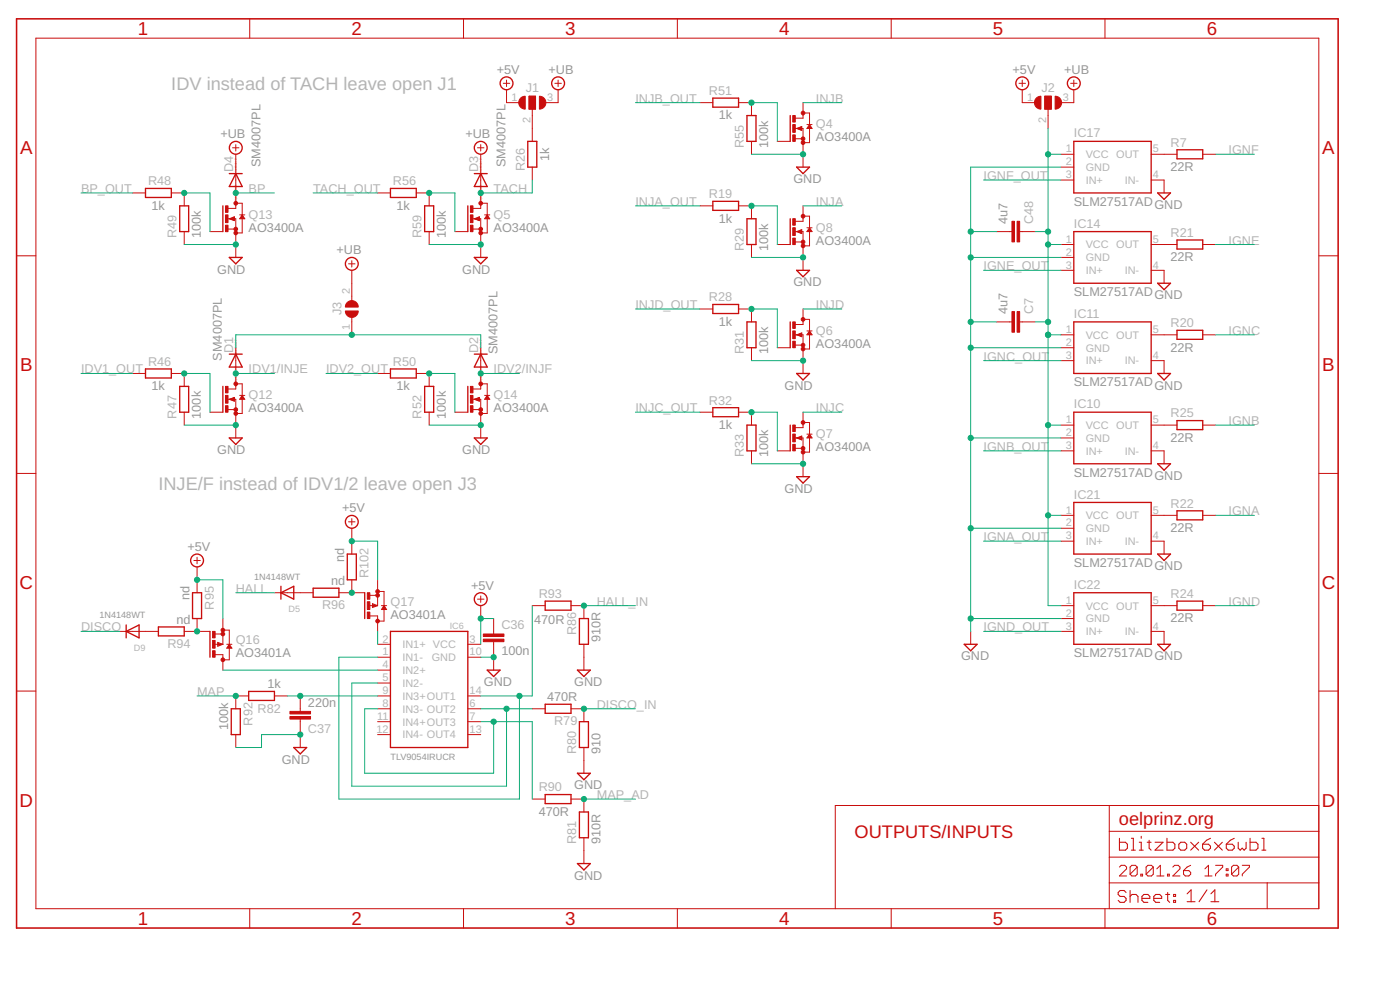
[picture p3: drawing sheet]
<svg xmlns="http://www.w3.org/2000/svg" width="420mm" height="297mm" viewBox="0 0 420 297" stroke-linecap="round" stroke-linejoin="round" font-family="sans-serif">
<g fill="#c90d0c" stroke="#c90d0c" stroke-width=".3">
<path d="M316.7 28.9a1.94 1.94 0 0 1 1.9 1.9 1.94 1.94 0 0 1-1.9 1.9z" fill-rule="evenodd"/>
<path d="M310.9 29.6l.6-.5 .9-.2v3.8a1.94 1.94 0 0 1-1.8-1.1 1.94 1.94 0 0 1 .3-2z" fill-rule="evenodd"/>
<path d="M161.9 28.9a1.94 1.94 0 0 1 1.9 1.9 1.94 1.94 0 0 1-1.9 1.9z" fill-rule="evenodd"/>
<path d="M156.1 29.6l.6-.5 .9-.2v3.8a1.94 1.94 0 0 1-1.7-1.1 1.94 1.94 0 0 1 .2-2z" fill-rule="evenodd"/>
<path d="M104.1 90.9a1.93 1.93 0 0 1 2.1-.6 1.93 1.93 0 0 1 1.3 1.8h-3.8z" fill-rule="evenodd"/>
<path d="M103.7 93.3h3.8a1.93 1.93 0 0 1-1.9 1.9 1.93 1.93 0 0 1-1.9-1.9z" fill-rule="evenodd"/>
<circle cx="241" cy="42.8" r=".55"/>
<circle cx="241" cy="41.6" r=".55"/>
<circle cx="241" cy="33.9" r=".55"/>
<circle cx="144.3" cy="69.9" r=".55"/>
<circle cx="144.3" cy="68.7" r=".55"/>
<circle cx="144.3" cy="61" r=".55"/>
<circle cx="241" cy="104.7" r=".55"/>
<circle cx="241" cy="103.5" r=".55"/>
<circle cx="241" cy="95.8" r=".55"/>
<circle cx="241" cy="135.7" r=".55"/>
<circle cx="241" cy="134.5" r=".55"/>
<circle cx="241" cy="126.8" r=".55"/>
<circle cx="70.8" cy="124.1" r=".55"/>
<circle cx="70.8" cy="122.9" r=".55"/>
<circle cx="70.8" cy="115.2" r=".55"/>
<circle cx="70.8" cy="69.9" r=".55"/>
<circle cx="70.8" cy="68.7" r=".55"/>
<circle cx="70.8" cy="61" r=".55"/>
<circle cx="144.3" cy="124.1" r=".55"/>
<circle cx="144.3" cy="122.9" r=".55"/>
<circle cx="144.3" cy="115.2" r=".55"/>
<circle cx="66.9" cy="189.1" r=".55"/>
<circle cx="66.9" cy="190.2" r=".55"/>
<circle cx="66.9" cy="198" r=".55"/>
<circle cx="113.3" cy="177.5" r=".55"/>
<circle cx="113.3" cy="178.6" r=".55"/>
<circle cx="113.3" cy="186.4" r=".55"/>
<circle cx="241" cy="73.8" r=".55"/>
<circle cx="241" cy="72.6" r=".55"/>
<circle cx="241" cy="64.9" r=".55"/>
</g>
<g fill="none" stroke="#c90d0c" stroke-width=".3">
<path d="M10.8 11.5h385v261.1h-385zM75 5.7v5.8M139.1 5.7v5.8M203.3 5.7v5.8M267.5 5.7v5.8M331.6 5.7v5.8M151 25h2M152 26.9v3.9h3.9M152 24v2M158.8 28.9h1.9v3.8h-1.9zM159.7 32.7v9.7M166.5 25h2"/>
<path d="M167.5 26.9v3.9h-3.9M167.5 24v2M210.1 30.8h3.8M221.7 30.8h3.8v3.9M238.7 38.5h2.3v11.6M239.1 38.5l1.5-.5v1.1zM241 30.8v4.7h-2.3M241 33.9h2v8.9h-2M242.2 37.4h1.5M243 37.4l.7 1.1h-1.5zM305.8 25h2M306.8 26.9v3.9h3.9"/>
<path d="M306.8 24v2M313.6 28.9h1.9v3.8h-1.9zM314.5 32.7v5.8M321.3 25h1.9M322.3 26.9v3.9h-3.9M322.3 24v2M39.8 57.9h3.9M51.4 57.9h3.9v3.9M69.8 44.3h1.9M70.8 46.3v16.2h-2.4M70.8 43.4v1.9M113.3 57.9h3.9"/>
<path d="M124.9 57.9h3.9v3.9M143.3 44.3h1.9M144.3 43.4v1.9M144.3 46.3v16.2h-2.4M159.7 50.1v3.9M225.5 42.4v3.9M233.3 42.4h3.9M238.7 41.6h2.3M318.4 46.3h3.9M318.4 54h3.9M318.4 50.1h3.9M345.5 54h3.9v3.9"/>
<path d="M345.5 46.3h7.7M361 46.3h3.8M5 76.8h5.8M55.3 69.5v3.9M63 69.5h3.9M68.4 65.6h2.4v11.6M68.4 68.7h2.4M68.8 65.6l1.6-.6v1.2zM70.8 61h1.9v8.9h-1.9M71.9 64.5h1.6M72.7 64.5l.8 1.1h-1.6zM104.6 79.2h2"/>
<path d="M105.6 78.2v1.9M128.8 69.5v3.9M136.5 69.5h3.9M141.9 65.6h2.4v11.6M141.9 68.7h2.4M142.3 65.6l1.6-.6v1.2zM144.3 61h1.9v8.9h-1.9M145.4 64.5h1.6M146.2 64.5l.8 1.1h-1.6zM210.1 61.8h3.8M221.7 61.8h3.8v3.8M225.5 73.4v3.8"/>
<path d="M233.3 73.4h3.9M238.7 69.5h2.3v11.6M238.7 72.6h2.3M239.1 69.5l1.5-.6v1.2zM241 61.8v4.6h-2.3M241 64.9h2v8.9h-2M242.2 68.3h1.5M243 68.3l.7 1.2h-1.5zM299 69.5h4.7M306 69.5h4.7M318.4 73.4h3.9M318.4 77.2h3.9"/>
<path d="M345.5 73.4h7.7M361 73.4h3.8M395.8 76.8h5.8M105.6 81.1v9.1M105.6 95.2v5.3M210.1 92.7h3.8M221.7 92.7h3.8v3.9M241 92.7v4.7h-2.3M241 95.8h2v8.9h-2M242.2 99.3h1.5M243 99.3l.7 1.2h-1.5zM299 96.6h4.7"/>
<path d="M306 96.6h4.7M318.4 81.1h3.9M345.5 81.1h3.9v3.9M39.8 112.1h3.9M51.4 112.1h3.9v3.8M68.4 119.8h2.4v11.6M68.8 119.8l1.6-.6v1.2zM70.8 104.3v12.4h-2.4M70.8 115.2h1.9v8.9h-1.9M71.9 118.6h1.6M72.7 118.6l.8 1.2h-1.6zM113.3 112.1h3.9"/>
<path d="M124.9 112.1h3.9v3.8M141.9 119.8h2.4v11.6M142.3 119.8l1.6-.6v1.2zM144.3 104.3v12.4h-2.4M144.3 115.2h1.9v8.9h-1.9M145.4 118.6h1.6M146.2 118.6l.8 1.2h-1.6zM225.5 104.3v3.9M233.3 104.3h3.9M238.7 100.5h2.3v11.6M238.7 103.5h2.3M239.1 100.5l1.5-.6v1.1z"/>
<path d="M318.4 100.5h3.9M318.4 104.3h3.9M318.4 108.2h3.9M345.5 108.2h3.9v3.9M345.5 100.5h7.7M361 100.5h3.8M55.3 123.7v3.9M63 123.7h3.9M68.4 122.9h2.4M128.8 123.7v3.9M136.5 123.7h3.9M141.9 122.9h2.4"/>
<path d="M210.1 123.7h3.8M221.7 123.7h3.8v3.9M225.5 135.3v3.8M233.3 135.3h3.9M238.7 131.4h2.3v11.6M238.7 134.5h2.3M239.1 131.4l1.5-.6v1.2zM241 123.7v4.6h-2.3M241 126.8h2v8.9h-2M242.2 130.3h1.5M243 130.3l.7 1.1h-1.5zM318.4 131.4h3.9"/>
<path d="M318.4 135.3h3.9M318.4 127.6h3.9M345.5 135.3h3.9v3.8M345.5 127.6h7.7M361 127.6h3.8M5 142h5.8M104.6 156.6h2M105.6 155.6v1.9M105.6 158.5v7.7M318.4 154.6h3.9M318.4 158.5h3.9M345.5 154.6h7.7"/>
<path d="M361 154.6h3.8M395.8 142h5.8M58.2 168.2h1.9M59.1 167.2v1.9M59.1 170.1v7.7M82.4 177.8h11.6M101.7 177.8h7.8M105.6 174v3.8M111 178.6h2.3M113.3 174v7.7M113.3 177.5h2v8.9h-2M143.3 179.8h1.9"/>
<path d="M144.3 178.8v1.9M318.4 162.4h3.9M345.5 162.4h3.9v3.8M35.9 189.4h11.6M55.3 189.4h7.7M59.1 185.6v3.8M64.6 196.4h2.3v4.7M64.6 193.3h2.3M64.6 190.2h2.3M65.3 192.7l1.6 .6-1.6 .6zM66.9 185.6v7.7M66.9 189.1h1.9v8.9h-1.9"/>
<path d="M68.1 193.3h1.5M68.8 193.3l.8 1.2h-1.5zM111 181.7h2.3M111 184.8h2.3v4.6M111.8 181.1l1.5 .6-1.5 .6zM113.3 193.3h3.9M113.3 197.2h3.9M114.5 181.7h1.5M115.3 181.7l.7 1.2h-1.5zM140.4 193.3h3.9M140.4 197.2h3.9M144.3 181.7v3.9"/>
<path d="M148.1 185.6v4.6M148.1 192.6v8.5M159.7 181.7h3.9M171.4 181.7h3.8v3.9M175.2 193.3v7.8M291.3 189.4v3.9M318.4 181.7h3.9M318.4 189.4h3.9M318.4 185.6h3.9M345.5 189.4h3.9v3.9M345.5 181.7h7.7M361 181.7h3.8"/>
<path d="M5 207.3h5.8M74.6 208.8h-3.8v3.9M82.4 208.8h3.8M90.1 208.8v4.6M90.1 215.8v8.5M113.3 212.7h3.9M113.3 201.1h3.9M113.3 204.9h3.9M113.3 208.8h3.9M113.3 216.5h3.9M140.4 212.7h3.9M140.4 208.8h3.9"/>
<path d="M140.4 216.5h3.9M159.7 212.7h3.9M171.4 212.7h3.8v3.8M395.8 207.3h5.8M70.8 220.4v3.9M113.3 220.4h3.9M140.4 220.4h3.9M159.7 239.8h3.9M171.4 239.8h3.8v3.8M175.2 224.3v7.7M175.2 251.4v7.7M332.9 241.7v30.9"/>
<path d="M332.9 257.2h62.9M332.9 249.4h62.9M357.3 259.6l-1 .6-1.1 1M364.8 259.6h2.1v.6l-2.1 2.1v.5M372.8 259.6h2.2v.6l-2.2 2.1v.5M395.8 241.7h-145.1v30.9M75 272.6v5.8M139.1 272.6v5.8M203.3 272.6v5.8M267.5 272.6v5.8M331.6 272.6v5.8M332.9 264.9h62.9"/>
<path d="M336 260.2l.5-.6h1l.6 .6v.5l-2.1 2.1h2.1M341.3 260.2v2.1l-.5 .5h-1.1l-.5-.5M341.3 260.2l-.5-.6h-1.1l-.5 .6v2.1M341.3 260.2l-2.1 2.1M342.4 262.3h.5v.5h-.5zM346.1 260.2v2.1l-.5 .5h-1.1l-.5-.5M346.1 260.2l-.5-.6h-1.1l-.5 .6v2.1M346.1 260.2l-2.1 2.1M347.2 262.8h2.1M347.2 260.7l1-1.1v3.2M350.4 262.3h.5v.5h-.5zM352 260.2l.5-.6h1.1l.5 .6v.5l-2.1 2.1h2.1"/>
<path d="M355.2 261.2h1.6l.5 .6v.5l-.5 .5h-1.1l-.5-.5zM361.6 262.8h2.1M361.6 260.7l1.1-1.1v3.2M368 262.3h.6v.5h-.6zM368 260.7h.6v.5h-.6zM371.8 260.2v2.1l-.6 .5h-1l-.6-.5M371.8 260.2l-.6-.6h-1l-.6 .6v2.1M371.8 260.2l-2.2 2.1M380.3 264.9v7.7"/>
</g>
<g fill="#c90d0c" stroke="#c90d0c" stroke-width=".3">
<path d="M313.6 28.9h1.9v3.8h-1.9z"/>
<path d="M303.7 66.4h.8v6.2h-.8z"/>
<path d="M305.2 66.4h.8v6.2h-.8z"/>
<path d="M237.9 34.7h.8v1.9h-.8z"/>
<path d="M237.9 40.5h.8v1.9h-.8z"/>
<path d="M237.9 37.4h.8v2.3h-.8z"/>
<path d="M141.2 61.8h.7v1.9h-.7z"/>
<path d="M141.2 67.6h.7v1.9h-.7z"/>
<path d="M141.2 64.5h.7v2.3h-.7z"/>
<path d="M237.9 96.6h.8v1.9h-.8z"/>
<path d="M237.9 102.4h.8v1.9h-.8z"/>
<path d="M237.9 99.3h.8v2.3h-.8z"/>
<path d="M237.9 127.5h.8v2h-.8z"/>
<path d="M237.9 133.3h.8v2h-.8z"/>
<path d="M237.9 130.2h.8v2.4h-.8z"/>
<path d="M303.7 93.5h.8v6.2h-.8z"/>
<path d="M305.2 93.5h.8v6.2h-.8z"/>
<path d="M67.7 115.9h.7v2h-.7z"/>
<path d="M67.7 121.7h.7v2h-.7z"/>
<path d="M67.7 118.6h.7v2.4h-.7z"/>
<path d="M67.7 61.8h.7v1.9h-.7z"/>
<path d="M67.7 67.6h.7v1.9h-.7z"/>
<path d="M67.7 64.5h.7v2.3h-.7z"/>
<path d="M141.2 115.9h.7v2h-.7z"/>
<path d="M141.2 121.7h.7v2h-.7z"/>
<path d="M141.2 118.6h.7v2.4h-.7z"/>
<path d="M158.8 28.9h1.9v3.8h-1.9z"/>
<path d="M63.8 195.2h.8v2h-.8z"/>
<path d="M63.8 189.4h.8v2h-.8z"/>
<path d="M63.8 192.2h.8v2.3h-.8z"/>
<path d="M145.1 191.8h6.1v.7h-6.1z"/>
<path d="M145.1 190.2h6.1v.8h-6.1z"/>
<path d="M110.2 183.6h.8v2h-.8z"/>
<path d="M110.2 177.8h.8v2h-.8z"/>
<path d="M110.2 180.6h.8v2.3h-.8z"/>
<path d="M87 213.4h6.2v.8h-6.2z"/>
<path d="M87 215h6.2v.8h-6.2z"/>
<path d="M237.9 65.6h.8v2h-.8z"/>
<path d="M237.9 71.4h.8v2h-.8z"/>
<path d="M237.9 68.3h.8v2.4h-.8z"/>
</g>
<g fill="none" stroke="#c90d0c" stroke-width=".4">
<path d="M213.9 29.4h7.8v2.8h-7.8zM224.2 34.7h2.7v7.7h-2.7zM237.2 34.7v7.7M239.5 38.5l.9 .4v-.7l-.8 .3M243 37.8l.3 .6h-.8zM43.7 56.5h7.7v2.7h-7.7zM68.8 52.1h3.9M70.8 52.1l1.9 3.9h-3.9zM117.2 56.5h7.7v2.7h-7.7zM142.3 52.1h3.9M144.3 52.1l1.9 3.9h-3.9zM158.4 42.4h2.7v7.7h-2.7z"/>
<path d="M239.1 50.1h3.9l-2 2zM322.3 42.4h23.2v15.5h-23.2zM347.4 57.9h3.9l-1.9 1.9zM353.2 44.9h7.8v2.7h-7.8zM53.9 61.8h2.7v7.7h-2.7zM66.9 61.8v7.7M68.8 77.2h3.9l-1.9 2zM69.2 65.6l1 .4v-.8l-.8 .4M72.7 64.9l.4 .5h-.8zM127.4 61.8h2.8v7.7h-2.8zM140.4 61.8v7.7M142.3 77.2h3.9l-1.9 2z"/>
<path d="M142.7 65.6l1 .4v-.8l-.8 .4M146.2 64.9l.4 .5h-.8zM213.9 60.4h7.8v2.7h-7.8zM224.2 65.6h2.7v7.8h-2.7zM237.2 65.6v7.8M239.5 69.5l.9 .4v-.8l-.8 .4M243 68.7l.3 .6h-.8zM322.3 69.5h23.2v15.5h-23.2zM353.2 72h7.8v2.7h-7.8zM213.9 91.4h7.8v2.7h-7.8zM224.2 96.6h2.7v7.7h-2.7zM237.2 96.6v7.7"/>
<path d="M239.1 81.1h3.9l-2 1.9zM243 99.7l.3 .6h-.8zM322.3 96.6h23.2v15.5h-23.2zM347.4 85h3.9l-1.9 1.9zM353.2 99.1h7.8v2.7h-7.8zM43.7 110.7h7.7v2.7h-7.7zM53.9 115.9h2.7v7.8h-2.7zM66.9 115.9v7.8M68.8 106.3h3.9M69.2 119.8l1 .4v-.8l-.8 .4M70.8 106.3l1.9 3.8h-3.9zM72.7 119l.4 .6h-.8z"/>
<path d="M117.2 110.7h7.7v2.7h-7.7zM127.4 115.9h2.8v7.8h-2.8zM140.4 115.9v7.8M142.3 106.3h3.9M142.7 119.8l1 .4v-.8l-.8 .4M144.3 106.3l1.9 3.8h-3.9zM146.2 119l.4 .6h-.8zM239.1 112.1h3.9l-2 1.9zM239.5 100.5l.9 .3v-.7l-.8 .4M347.4 112.1h3.9l-1.9 1.9zM68.8 131.4h3.9l-1.9 1.9zM142.3 131.4h3.9l-1.9 1.9z"/>
<path d="M213.9 122.3h7.8v2.7h-7.8zM224.2 127.6h2.7v7.7h-2.7zM237.2 127.6v7.7M239.5 131.4l.9 .4v-.8l-.8 .4M243 130.6l.3 .6h-.8zM322.3 123.7h23.2v15.4h-23.2zM347.4 139.1h3.9l-1.9 2zM353.2 126.2h7.8v2.7h-7.8zM239.1 143h3.9l-2 1.9zM322.3 150.7h23.2v15.5h-23.2zM353.2 153.3h7.8v2.7h-7.8zM57.8 177.8h2.7v7.8h-2.7z"/>
<path d="M84.3 177.8l3.9-1.9v3.9zM84.3 175.9v3.9M94 176.5h7.7v2.7h-7.7zM104.2 166.2h2.7v7.8h-2.7zM109.5 177.8v7.8M322.3 177.8h23.2v15.5h-23.2zM347.4 166.2h3.9l-1.9 2zM37.9 189.4l3.8-1.9v3.9zM37.9 187.5v3.9M47.5 188.1h7.8v2.7h-7.8zM63 189.4v7.8M66.1 193.3l-.6-.2v.4l.8-.2"/>
<path d="M68.8 193.7l.4 .6h-.8zM112.5 181.7l-.5-.2v.4l.7-.2M115.3 182.1l.3 .6h-.7zM117.2 189.4h23.2v34.9h-23.2zM163.6 180.4h7.8v2.7h-7.8zM173.9 185.6h2.7v7.7h-2.7zM289.4 193.3h3.8l-1.9 2zM347.4 193.3h3.9l-1.9 2zM353.2 180.4h7.8v2.7h-7.8zM69.4 212.7h2.7v7.7h-2.7zM74.6 207.5h7.8v2.7h-7.8zM146.2 201.1h3.9l-2 1.9z"/>
<path d="M163.6 211.3h7.8v2.7h-7.8zM173.3 201.1h3.9l-2 1.9zM173.9 216.5h2.7v7.8h-2.7zM88.2 224.3h3.8l-1.9 1.9zM163.6 238.4h7.8v2.7h-7.8zM173.3 232h3.9l-2 2zM173.3 259.1h3.9l-2 1.9zM173.9 243.6h2.7v7.8h-2.7z"/>
<circle cx="152" cy="25" r="1.93"/>
<circle cx="167.5" cy="25" r="1.93"/>
<circle cx="306.8" cy="25" r="1.93"/>
<circle cx="322.3" cy="25" r="1.93"/>
<circle cx="70.8" cy="44.3" r="1.93"/>
<circle cx="144.3" cy="44.3" r="1.93"/>
<circle cx="105.6" cy="79.2" r="1.93"/>
<circle cx="105.6" cy="156.6" r="1.93"/>
<circle cx="59.1" cy="168.2" r="1.93"/>
<circle cx="144.3" cy="179.8" r="1.93"/>
</g>
<g fill="none" stroke="#c90d0c" stroke-width=".32">
<path d="M336 251.5v3.6h1.8l.5-.6v-1.2l-.5-.6h-1.8M339.5 255.1h1.2M339.5 251.5h.6v3.6M341.9 255.1h1.2M341.9 252.7h.6v2.4M342.5 250.9v.6M344.3 252.7h1.2M344.9 252.1v2.4l.6 .6M346.6 252.7h2.4l-2.4 2.4h2.4M350.2 251.5v3.6h1.8l.6-.6v-1.2l-.6-.6h-1.8M353.8 253.3l.6-.6h1.2l.6 .6v1.2l-.6 .6h-1.2l-.6-.6zM357.3 252.7l2.4 2.4"/>
<path d="M359.7 252.7l-2.4 2.4M360.9 253.3h1.8l.6 .6v.6l-.6 .6h-1.2l-.6-.6zM363.3 251.5l-1.2 .6-1.2 1.2M364.5 252.7l2.3 2.4M366.8 252.7l-2.3 2.4M368 253.3h1.8l.6 .6v.6l-.6 .6h-1.2l-.6-.6zM370.4 251.5l-1.2 .6-1.2 1.2M371.6 252.7v1.8l.6 .6 .6-.6 .6 .6 .6-.6v-1.8M375.2 251.5v3.6h1.7l.6-.6v-1.2l-.6-.6h-1.7M378.7 255.1h1.2M378.7 251.5h.6v3.6M337.9 267.8l-.5-.6h-1.2l-.6 .6v.6l.6 .6h1.2l.5 .6v.6l-.5 .5h-1.2l-.6-.5"/>
<path d="M339.2 269l.5-.6h1.2l.6 .6v1.7M339.2 267.2v3.5M342.7 269.6h2.4v-.6l-.6-.6h-1.2l-.6 .6v1.2l.6 .5h1.2M346.3 269.6h2.3v-.6l-.6-.6h-1.1l-.6 .6v1.2l.6 .5h1.1M349.8 268.4h1.2M350.4 267.8v2.4l.6 .5M352.2 268.4h.6v.6h-.6zM352.2 270.2h.6v.5h-.6zM356.3 268.2l1.2-1.2v3.6M356.3 270.6h2.3M362.2 267l-2.3 3.6M363.4 270.6h2.4"/>
<path d="M363.4 268.2l1.2-1.2v3.6"/>
</g>
<path d="M5 5.7h396.6v272.7h-396.6z" fill="none" stroke="#c90d0c" stroke-width=".47"/>
<g fill="none" stroke="#0dab76" stroke-width=".3">
<path d="M190.7 30.8h19.4M225.5 30.8h7.8v11.6M241 30.8h11.6M314.5 38.5v143.2h3.9M24.3 57.9h15.5M55.3 57.9h7.7v11.6M70.8 57.9h11.6M94 57.9h19.3M128.8 57.9h7.7v11.6M159.7 54v3.9h-15.4M225.5 46.3h15.5M295.2 54h23.2"/>
<path d="M314.5 46.3h3.9M318.4 50.1h-27.1v139.3M364.8 46.3h11.6M55.3 73.4h15.5M128.8 73.4h15.5M190.7 61.8h19.4M225.5 77.2h15.5M225.5 61.8h7.8v11.6M241 61.8h11.6M291.3 69.5h7.7M291.3 77.2h27.1M310.7 69.5h3.8"/>
<path d="M314.5 73.4h3.9M364.8 73.4h11.6M190.7 92.7h19.4M225.5 92.7h7.8v11.6M241 92.7h11.6M291.3 96.6h7.7M295.2 81.1h23.2M310.7 96.6h3.8M24.3 112.1h15.5M55.3 112.1h7.7v11.6M70.8 104.3v-3.8h73.5v3.8M70.8 112.1h11.6"/>
<path d="M97.8 112.1h15.5M128.8 112.1h7.7v11.6M144.3 112.1h11.6M225.5 108.2h15.5M291.3 104.3h27.1M295.2 108.2h23.2M314.5 100.5h3.9M364.8 100.5h11.6M55.3 127.6h15.5M128.8 127.6h15.5M190.7 123.7h19.4M225.5 139.1h15.5"/>
<path d="M225.5 123.7h7.8v11.6M241 123.7h11.6M291.3 131.4h27.1M295.2 135.3h23.2M314.5 127.6h3.9M364.8 127.6h11.6M291.3 158.5h27.1M314.5 154.6h3.9M364.8 154.6h11.6M59.1 174h7.8v11.6M70.8 177.8h11.6M105.6 162.4h7.7v11.6"/>
<path d="M295.2 162.4h23.2M24.3 189.4h11.6M113.3 197.2h-11.6v42.6h54.2v-31M113.3 189.4v3.9M144.3 197.2h3.8M148.1 185.6h-3.8v7.7M159.7 181.7v27.1h-15.4M175.2 181.7h15.5M291.3 185.6h27.1M295.2 189.4h23.2M364.8 181.7h11.6M59.1 208.8h11.7"/>
<path d="M66.9 201.1h46.4M86.2 208.8h27.1M113.3 212.7h-3.8v19.3h38.6v-15.5M113.3 204.9h-7.7v31h46.4v-23.2M144.3 216.5h15.4v23.3M144.3 212.7h15.4M175.2 212.7h15.5M90.1 220.4h-11.6v3.9h-7.7M175.2 239.8h15.5"/>
</g>
<g fill="#0dab76" stroke="#0dab76" stroke-width=".3">
<circle cx="241" cy="46.3" r=".78"/>
<circle cx="144.3" cy="73.4" r=".78"/>
<circle cx="241" cy="108.2" r=".78"/>
<circle cx="241" cy="139.1" r=".78"/>
<circle cx="291.3" cy="104.3" r=".78"/>
<circle cx="291.3" cy="69.5" r=".78"/>
<circle cx="291.3" cy="131.4" r=".78"/>
<circle cx="291.3" cy="96.6" r=".78"/>
<circle cx="291.3" cy="77.2" r=".78"/>
<circle cx="291.3" cy="185.6" r=".78"/>
<circle cx="291.3" cy="158.5" r=".78"/>
<circle cx="70.8" cy="127.6" r=".78"/>
<circle cx="70.8" cy="73.4" r=".78"/>
<circle cx="144.3" cy="127.6" r=".78"/>
<circle cx="148.1" cy="197.2" r=".78"/>
<circle cx="90.1" cy="220.4" r=".78"/>
<circle cx="241" cy="77.2" r=".78"/>
<circle cx="144.3" cy="185.6" r=".78"/>
<circle cx="59.1" cy="174" r=".78"/>
<circle cx="105.6" cy="162.4" r=".78"/>
<circle cx="314.5" cy="46.3" r=".78"/>
<circle cx="314.5" cy="127.6" r=".78"/>
<circle cx="314.5" cy="154.6" r=".78"/>
<circle cx="314.5" cy="73.4" r=".78"/>
<circle cx="314.5" cy="100.5" r=".78"/>
<circle cx="314.5" cy="96.6" r=".78"/>
<circle cx="314.5" cy="69.5" r=".78"/>
<circle cx="70.8" cy="57.9" r=".78"/>
<circle cx="225.5" cy="30.8" r=".78"/>
<circle cx="128.8" cy="57.9" r=".78"/>
<circle cx="225.5" cy="92.7" r=".78"/>
<circle cx="225.5" cy="123.7" r=".78"/>
<circle cx="55.3" cy="112.1" r=".78"/>
<circle cx="55.3" cy="57.9" r=".78"/>
<circle cx="128.8" cy="112.1" r=".78"/>
<circle cx="144.3" cy="112.1" r=".78"/>
<circle cx="70.8" cy="112.1" r=".78"/>
<circle cx="144.3" cy="57.9" r=".78"/>
<circle cx="155.9" cy="208.8" r=".78"/>
<circle cx="152" cy="212.7" r=".78"/>
<circle cx="148.1" cy="216.5" r=".78"/>
<circle cx="175.2" cy="212.7" r=".78"/>
<circle cx="175.2" cy="181.7" r=".78"/>
<circle cx="175.2" cy="239.8" r=".78"/>
<circle cx="59.1" cy="189.4" r=".78"/>
<circle cx="105.6" cy="177.8" r=".78"/>
<circle cx="70.8" cy="208.8" r=".78"/>
<circle cx="90.1" cy="208.8" r=".78"/>
<circle cx="225.5" cy="61.8" r=".78"/>
<circle cx="105.6" cy="100.5" r=".78"/>
</g>
<g font-size="5.6" fill="#c90d0c">
<text x="41.3" y="10.5">1</text>
<text x="105.5" y="10.5">2</text>
<text x="169.7" y="10.5">3</text>
<text x="233.8" y="10.5">4</text>
<text x="298" y="10.5">5</text>
<text x="362.2" y="10.5">6</text>
<text x="6" y="46.1">A</text>
<text x="396.8" y="46.1">A</text>
<text x="6" y="111.4">B</text>
<text x="396.8" y="111.4">B</text>
<text x="5.9" y="176.7">C</text>
<text x="396.7" y="176.7">C</text>
<text x="5.9" y="242">D</text>
<text x="396.7" y="242">D</text>
<text x="41.3" y="277.5">1</text>
<text x="105.5" y="277.5">2</text>
<text x="169.7" y="277.5">3</text>
<text x="233.8" y="277.5">4</text>
<text x="298" y="277.5">5</text>
<text x="362.2" y="277.5">6</text>
</g>
<g font-size="5.5" fill="#b4b4b4">
<text x="51.4" y="26.9">IDV instead of TACH leave open J1</text>
<text x="47.5" y="146.9">INJE/F instead of IDV1/2 leave open J3</text>
</g>
<g font-size="5.5" fill="#c90d0c">
<text x="256.5" y="251.4">OUTPUTS/INPUTS</text>
<text x="335.8" y="247.5">oelprinz.org</text>
</g>
<g font-size="3.8" fill="#969696">
<text x="149.1" y="22.1">+5V</text>
<text x="164.6" y="22.1">+UB</text>
<text x="303.9" y="22.1">+5V</text>
<text x="319.4" y="22.1">+UB</text>
<text x="215.7" y="35.8">1k</text>
<text x="66.1" y="41.4">+UB</text>
<text x="139.7" y="41.4">+UB</text>
<text x="230.6" y="44.3" transform="rotate(-90 230.6 44.3)">100k</text>
<text x="244.9" y="42.4">AO3400A</text>
<text x="78.1" y="50.2" transform="rotate(-90 78.1 50.2)">SM4007PL</text>
<text x="151.7" y="50.2" transform="rotate(-90 151.7 50.2)">SM4007PL</text>
<text x="164.8" y="48.4" transform="rotate(-90 164.8 48.4)">1k</text>
<text x="351.3" y="51.3">22R</text>
<text x="238.1" y="55">GND</text>
<text x="45.5" y="62.9">1k</text>
<text x="119" y="62.9">1k</text>
<text x="322.3" y="61.8">SLM27517AD</text>
<text x="346.5" y="62.7">GND</text>
<text x="60.3" y="71.4" transform="rotate(-90 60.3 71.4)">100k</text>
<text x="74.6" y="69.5">AO3400A</text>
<text x="133.8" y="71.4" transform="rotate(-90 133.8 71.4)">100k</text>
<text x="148.1" y="69.5">AO3400A</text>
<text x="215.7" y="66.8">1k</text>
<text x="302.3" y="67.2" transform="rotate(-90 302.3 67.2)">4u7</text>
<text x="101" y="76.3">+UB</text>
<text x="230.6" y="75.3" transform="rotate(-90 230.6 75.3)">100k</text>
<text x="244.9" y="73.4">AO3400A</text>
<text x="65.2" y="82.1">GND</text>
<text x="138.7" y="82.1">GND</text>
<text x="351.3" y="78.4">22R</text>
<text x="238.1" y="85.9">GND</text>
<text x="322.3" y="88.8">SLM27517AD</text>
<text x="346.5" y="89.8">GND</text>
<text x="302.3" y="94.3" transform="rotate(-90 302.3 94.3)">4u7</text>
<text x="215.7" y="97.7">1k</text>
<text x="149.3" y="106.3" transform="rotate(-90 149.3 106.3)">SM4007PL</text>
<text x="230.6" y="106.3" transform="rotate(-90 230.6 106.3)">100k</text>
<text x="244.9" y="104.3">AO3400A</text>
<text x="351.3" y="105.5">22R</text>
<text x="66.5" y="108.2" transform="rotate(-90 66.5 108.2)">SM4007PL</text>
<text x="45.5" y="117.1">1k</text>
<text x="119" y="117.1">1k</text>
<text x="235.4" y="116.9">GND</text>
<text x="322.3" y="115.9">SLM27517AD</text>
<text x="346.5" y="116.9">GND</text>
<text x="60.3" y="125.6" transform="rotate(-90 60.3 125.6)">100k</text>
<text x="74.6" y="123.7">AO3400A</text>
<text x="133.8" y="125.6" transform="rotate(-90 133.8 125.6)">100k</text>
<text x="148.1" y="123.7">AO3400A</text>
<text x="215.7" y="128.7">1k</text>
<text x="65.2" y="136.2">GND</text>
<text x="138.7" y="136.2">GND</text>
<text x="230.6" y="137.2" transform="rotate(-90 230.6 137.2)">100k</text>
<text x="244.9" y="135.3">AO3400A</text>
<text x="351.3" y="132.6">22R</text>
<text x="322.3" y="143">SLM27517AD</text>
<text x="346.5" y="144">GND</text>
<text x="235.4" y="147.9">GND</text>
<text x="102.7" y="153.7">+5V</text>
<text x="351.3" y="159.7">22R</text>
<text x="56.2" y="165.3">+5V</text>
<text x="103.3" y="168.5" transform="rotate(-90 103.3 168.5)">nd</text>
<text x="322.3" y="170.1">SLM27517AD</text>
<text x="346.5" y="171.1">GND</text>
<text x="99.4" y="175.5">nd</text>
<text x="141.4" y="176.9">+5V</text>
<text x="56.8" y="180.1" transform="rotate(-90 56.8 180.1)">nd</text>
<text x="117.2" y="185.6">AO3401A</text>
<text x="53" y="187.1">nd</text>
<text x="160.3" y="187.1">470R</text>
<text x="351.3" y="186.7">22R</text>
<text x="70.8" y="197.2">AO3401A</text>
<text x="150.5" y="196.6">100n</text>
<text x="180.3" y="192.7" transform="rotate(-90 180.3 192.7)">910R</text>
<text x="322.3" y="197.2">SLM27517AD</text>
<text x="288.4" y="198.2">GND</text>
<text x="346.5" y="198.2">GND</text>
<text x="80.3" y="206.5">1k</text>
<text x="145.2" y="205.9">GND</text>
<text x="172.3" y="205.9">GND</text>
<text x="92.4" y="212.1">220n</text>
<text x="164.2" y="210.3">470R</text>
<text x="68.4" y="219" transform="rotate(-90 68.4 219)">100k</text>
<text x="180.3" y="226.2" transform="rotate(-90 180.3 226.2)">910</text>
<text x="84.5" y="229.1">GND</text>
<text x="172.3" y="236.9">GND</text>
<text x="161.7" y="244.8">470R</text>
<text x="180.3" y="253.3" transform="rotate(-90 180.3 253.3)">910R</text>
<text x="172.3" y="263.9">GND</text>
</g>
<g font-size="3.8" fill="#b4b4b4">
<text x="157.8" y="27.5">J1</text>
<text x="212.7" y="28.5">R51</text>
<text x="312.6" y="27.5">J2</text>
<text x="190.7" y="30.8">INJB_OUT</text>
<text x="244.9" y="30.8">INJB</text>
<text x="244.9" y="38.5">Q4</text>
<text x="322.3" y="41.3">IC17</text>
<text x="223.2" y="44.3" transform="rotate(-90 223.2 44.3)">R55</text>
<text x="351.3" y="44">R7</text>
<text x="368.7" y="46.3">IGNF</text>
<text x="70" y="51.7" transform="rotate(-90 70 51.7)">D4</text>
<text x="143.5" y="51.7" transform="rotate(-90 143.5 51.7)">D3</text>
<text x="157.5" y="51.3" transform="rotate(-90 157.5 51.3)">R26</text>
<text x="24.3" y="57.9">BP_OUT</text>
<text x="44.4" y="55.6">R48</text>
<text x="74.6" y="57.9">BP</text>
<text x="94" y="57.9">TACH_OUT</text>
<text x="117.9" y="55.6">R56</text>
<text x="148.1" y="57.9">TACH</text>
<text x="212.7" y="59.5">R19</text>
<text x="295.2" y="54">IGNF_OUT</text>
<text x="74.6" y="65.6">Q13</text>
<text x="148.1" y="65.6">Q5</text>
<text x="190.7" y="61.8">INJA_OUT</text>
<text x="244.9" y="61.8">INJA</text>
<text x="53" y="71.4" transform="rotate(-90 53 71.4)">R49</text>
<text x="126.5" y="71.4" transform="rotate(-90 126.5 71.4)">R59</text>
<text x="244.9" y="69.5">Q8</text>
<text x="310.1" y="67.2" transform="rotate(-90 310.1 67.2)">C48</text>
<text x="322.3" y="68.3">IC14</text>
<text x="351.3" y="71.1">R21</text>
<text x="223.2" y="75.3" transform="rotate(-90 223.2 75.3)">R29</text>
<text x="368.7" y="73.4">IGNE</text>
<text x="295.2" y="81.1">IGNE_OUT</text>
<text x="102.5" y="94.7" transform="rotate(-90 102.5 94.7)">J3</text>
<text x="190.7" y="92.7">INJD_OUT</text>
<text x="212.7" y="90.4">R28</text>
<text x="244.9" y="92.7">INJD</text>
<text x="310.1" y="94.3" transform="rotate(-90 310.1 94.3)">C7</text>
<text x="322.3" y="95.4">IC11</text>
<text x="244.9" y="100.5">Q6</text>
<text x="351.3" y="98.2">R20</text>
<text x="368.7" y="100.5">IGNC</text>
<text x="70" y="105.9" transform="rotate(-90 70 105.9)">D1</text>
<text x="143.5" y="105.9" transform="rotate(-90 143.5 105.9)">D2</text>
<text x="223.2" y="106.3" transform="rotate(-90 223.2 106.3)">R31</text>
<text x="24.3" y="112.1">IDV1_OUT</text>
<text x="44.4" y="109.8">R46</text>
<text x="74.6" y="112.1">IDV1/INJE</text>
<text x="97.8" y="112.1">IDV2_OUT</text>
<text x="117.9" y="109.8">R50</text>
<text x="148.1" y="112.1">IDV2/INJF</text>
<text x="295.2" y="108.2">IGNC_OUT</text>
<text x="74.6" y="119.8">Q12</text>
<text x="148.1" y="119.8">Q14</text>
<text x="53" y="125.6" transform="rotate(-90 53 125.6)">R47</text>
<text x="126.5" y="125.6" transform="rotate(-90 126.5 125.6)">R52</text>
<text x="190.7" y="123.7">INJC_OUT</text>
<text x="212.7" y="121.4">R32</text>
<text x="244.9" y="123.7">INJC</text>
<text x="322.3" y="122.5">IC10</text>
<text x="351.3" y="125.3">R25</text>
<text x="244.9" y="131.4">Q7</text>
<text x="368.7" y="127.5">IGNB</text>
<text x="223.2" y="137.2" transform="rotate(-90 223.2 137.2)">R33</text>
<text x="295.2" y="135.3">IGNB_OUT</text>
<text x="322.3" y="149.6">IC21</text>
<text x="351.3" y="152.3">R22</text>
<text x="368.7" y="154.6">IGNA</text>
<text x="295.2" y="162.4">IGNA_OUT</text>
<text x="110.6" y="173.4" transform="rotate(-90 110.6 173.4)">R102</text>
<text x="70.8" y="177.8">HALL</text>
<text x="161.7" y="179.4">R93</text>
<text x="322.3" y="176.7">IC22</text>
<text x="351.3" y="179.4">R24</text>
<text x="64.1" y="182.9" transform="rotate(-90 64.1 182.9)">R95</text>
<text x="96.7" y="182.8">R96</text>
<text x="117.2" y="181.7">Q17</text>
<text x="179.1" y="181.7">HALL_IN</text>
<text x="368.7" y="181.7">IGND</text>
<text x="24.3" y="189.5">DISCO</text>
<text x="150.5" y="188.9">C36</text>
<text x="172.9" y="190.6" transform="rotate(-90 172.9 190.6)">R86</text>
<text x="295.2" y="189.5">IGND_OUT</text>
<text x="50.2" y="194.4">R94</text>
<text x="70.8" y="193.3">Q16</text>
<text x="59.1" y="208.8">MAP</text>
<text x="77.3" y="213.8">R82</text>
<text x="179.1" y="212.7">DISCO_IN</text>
<text x="75.7" y="217.7" transform="rotate(-90 75.7 217.7)">R92</text>
<text x="92.4" y="219.8">C37</text>
<text x="166.3" y="217.7">R79</text>
<text x="172.9" y="226.2" transform="rotate(-90 172.9 226.2)">R80</text>
<text x="161.7" y="237.5">R90</text>
<text x="179.1" y="239.8">MAP_AD</text>
<text x="172.9" y="253.3" transform="rotate(-90 172.9 253.3)">R81</text>
</g>
<g font-size="3.3" fill="#b4b4b4">
<text x="153.5" y="30.3">1</text>
<text x="164.2" y="30.3">3</text>
<text x="308.3" y="30.3">1</text>
<text x="318.9" y="30.3">3</text>
<text x="159.2" y="37" transform="rotate(-90 159.2 37)">2</text>
<text x="314" y="37" transform="rotate(-90 314 37)">2</text>
<text x="319.9" y="45.7">1</text>
<text x="325.8" y="47.4">VCC OUT</text>
<text x="346" y="45.7">5</text>
<text x="319.9" y="53.5">3</text>
<text x="319.9" y="49.6">2</text>
<text x="325.8" y="51.3">GND</text>
<text x="346" y="53.5">4</text>
<text x="325.8" y="55.2">IN+</text>
<text x="337.5" y="55.2">IN-</text>
<text x="319.9" y="72.8">1</text>
<text x="319.9" y="76.7">2</text>
<text x="325.8" y="74.5">VCC OUT</text>
<text x="346" y="72.8">5</text>
<text x="319.9" y="80.6">3</text>
<text x="325.8" y="82.3">IN+</text>
<text x="325.8" y="78.4">GND</text>
<text x="337.5" y="82.3">IN-</text>
<text x="346" y="80.6">4</text>
<text x="105" y="88.3" transform="rotate(-90 105 88.3)">2</text>
<text x="105" y="98.9" transform="rotate(-90 105 98.9)">1</text>
<text x="319.9" y="99.9">1</text>
<text x="325.8" y="101.6">VCC OUT</text>
<text x="346" y="99.9">5</text>
<text x="319.9" y="107.7">3</text>
<text x="319.9" y="103.8">2</text>
<text x="325.8" y="105.5">GND</text>
<text x="346" y="107.7">4</text>
<text x="325.8" y="109.4">IN+</text>
<text x="337.5" y="109.4">IN-</text>
<text x="319.9" y="127">1</text>
<text x="319.9" y="130.9">2</text>
<text x="325.8" y="128.7">VCC OUT</text>
<text x="346" y="127">5</text>
<text x="319.9" y="134.7">3</text>
<text x="325.8" y="136.4">IN+</text>
<text x="325.8" y="132.6">GND</text>
<text x="337.5" y="136.4">IN-</text>
<text x="346" y="134.7">4</text>
<text x="319.9" y="154.1">1</text>
<text x="325.8" y="155.8">VCC OUT</text>
<text x="346" y="154.1">5</text>
<text x="319.9" y="161.8">3</text>
<text x="319.9" y="158">2</text>
<text x="325.8" y="159.7">GND</text>
<text x="346" y="161.8">4</text>
<text x="325.8" y="163.5">IN+</text>
<text x="337.5" y="163.5">IN-</text>
<text x="319.9" y="181.2">1</text>
<text x="319.9" y="185">2</text>
<text x="325.8" y="182.9">VCC OUT</text>
<text x="346" y="181.2">5</text>
<text x="319.9" y="188.9">3</text>
<text x="325.8" y="190.6">IN+</text>
<text x="325.8" y="186.7">GND</text>
<text x="337.5" y="190.6">IN-</text>
<text x="346" y="188.9">4</text>
<text x="114.8" y="192.8">2</text>
<text x="114.8" y="196.6">1</text>
<text x="120.7" y="194.5">IN1+ VCC</text>
<text x="140.9" y="192.8">3</text>
<text x="140.9" y="196.6">10</text>
<text x="114.8" y="200.5">4</text>
<text x="120.7" y="198.4">IN1-</text>
<text x="120.7" y="202.2">IN2+</text>
<text x="129.6" y="198.4">GND</text>
<text x="114.8" y="204.4">5</text>
<text x="114.8" y="208.3">9</text>
<text x="120.7" y="206.1">IN2-</text>
<text x="120.7" y="210">IN3+OUT1</text>
<text x="140.9" y="208.3">14</text>
<text x="113.2" y="216">11</text>
<text x="114.8" y="212.1">8</text>
<text x="120.7" y="213.8">IN3- OUT2</text>
<text x="140.9" y="216">7</text>
<text x="140.9" y="212.1">6</text>
<text x="113" y="219.9">12</text>
<text x="120.7" y="217.7">IN4+OUT3</text>
<text x="120.7" y="221.6">IN4- OUT4</text>
<text x="140.9" y="219.9">13</text>
</g>
<g font-size="2.7" fill="#969696">
<text x="76.3" y="174">1N4148WT</text>
<text x="29.9" y="185.6">1N4148WT</text>
<text x="117.2" y="228.1">TLV9054IRUCR</text>
</g>
<g font-size="2.7" fill="#b4b4b4">
<text x="86.6" y="183.6">D5</text>
<text x="135" y="188.7">IC6</text>
<text x="40.2" y="195.2">D9</text>
</g>
<g font-size=".9" fill="#ffba08">
<text x="71.1" y="52.7" transform="rotate(-90 71.1 52.7)">SpiceOrder 2</text>
<text x="144.6" y="52.7" transform="rotate(-90 144.6 52.7)">SpiceOrder 2</text>
<text x="71.1" y="55.8" transform="rotate(-90 71.1 55.8)">1</text>
<text x="144.6" y="55.8" transform="rotate(-90 144.6 55.8)">1</text>
<text x="71.1" y="60.4" transform="rotate(-90 71.1 60.4)">SpiceOrder</text>
<text x="144.6" y="60.4" transform="rotate(-90 144.6 60.4)">SpiceOrder</text>
<text x="71.1" y="106.9" transform="rotate(-90 71.1 106.9)">SpiceOrder 2</text>
<text x="144.6" y="106.9" transform="rotate(-90 144.6 106.9)">SpiceOrder 2</text>
<text x="71.1" y="110" transform="rotate(-90 71.1 110)">1</text>
<text x="144.6" y="110" transform="rotate(-90 144.6 110)">1</text>
<text x="71.1" y="114.6" transform="rotate(-90 71.1 114.6)">SpiceOrder</text>
<text x="144.6" y="114.6" transform="rotate(-90 144.6 114.6)">SpiceOrder</text>
</g>
</svg>
